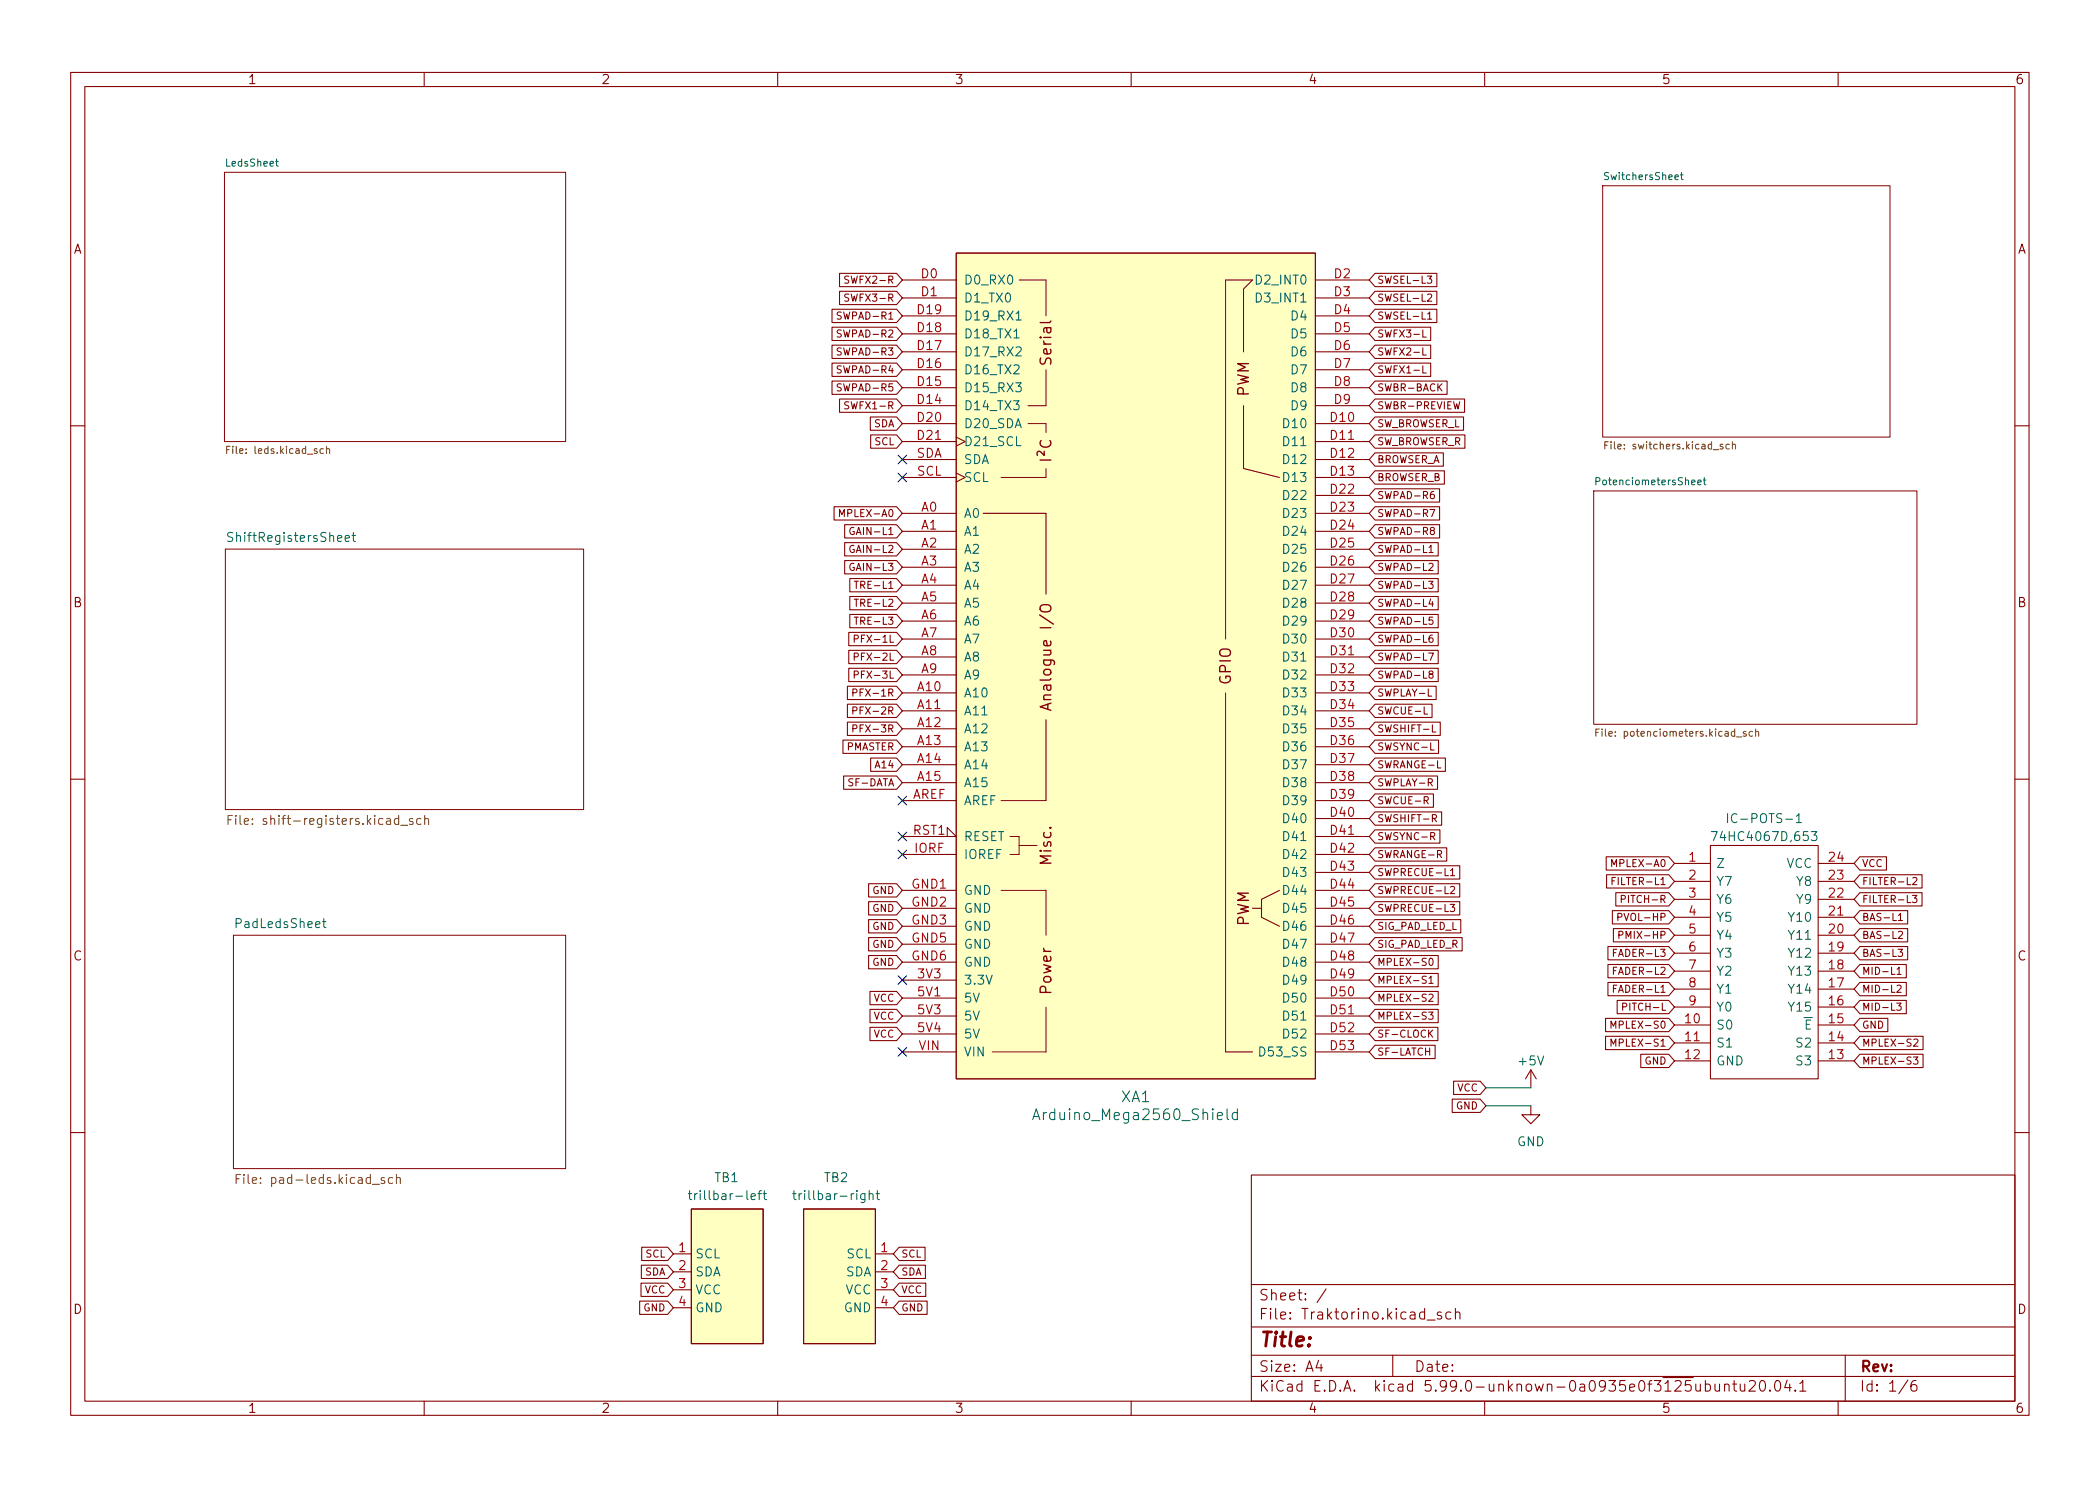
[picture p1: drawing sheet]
<svg xmlns="http://www.w3.org/2000/svg" width="297mm" height="210mm" viewBox="0 0 297 210" stroke-linecap="round" stroke-linejoin="round" font-family="sans-serif">
<g fill="none" stroke="#840000" stroke-width=".15">
<path d="M10 10.2h277v190.1h-277zM12 12.2h273v186.1h-273zM60 10.2v2M110 10.2v2M160 10.2v2M210 10.2v2M260 10.2v2M118.7 38.7h8.1l.8 .9-.8 1h-8.1zM120.1 39.1h-.4l-.2 .1v.2l.5 .2 .1 .3-.2 .2-.4-.1M127.6 39.6h7.7M173.4 39.6h3.8l-1.3 1.3v8.9M186.1 39.6h7.6"/>
<path d="M194.5 38.7h8.7v1.9h-8.7l-.8-1zM201.9 39.1h.6l-.3 .3 .3 .1v.5l-.2 .1-.4-.1M117.7 53.9h9.1l.8 1-.8 .9h-9.1zM117.7 51.4h9.1l.8 .9-.8 1h-9.1zM117.7 43.8h9.1l.8 .9-.8 .9h-9.1zM117.7 46.3h9.1l.8 .9-.8 1h-9.1zM117.7 48.8h9.1l.8 1-.8 .9h-9.1zM118.7 56.5h8.1l.8 .9-.8 .9h-8.1zM118.7 41.2h8.1l.8 1-.8 .9h-8.1zM119 54.4l-.4-.1-.1 .1v.3l.4 .2 .1 .2-.2 .2h-.4M119 51.8h-.4l-.1 .1v.2l.4 .2 .1 .3-.2 .2-.4-.1M119 44.2l-.4-.1-.1 .1v.3l.4 .2 .1 .3-.2 .2-.4-.1"/>
<path d="M119 46.7h-.4l-.1 .1v.3l.4 .2 .1 .2-.2 .2-.4-.1M119 49.3l-.4-.1-.1 .1v.3l.4 .2 .1 .2-.2 .2h-.4M120.1 56.9l-.4-.1-.2 .1v.3l.5 .2 .1 .3-.2 .2-.4-.1M120.1 41.7l-.4-.1-.2 .1v.3l.5 .2 .1 .2-.2 .2h-.4M123.1 59h3.7l.8 .9-.8 1h-3.7zM127.6 42.2h7.7M127.6 59.9h7.7M127.6 57.4h7.7M127.6 54.9h7.7M127.6 52.3h7.7M127.6 49.8h7.7M127.6 47.2h7.7"/>
<path d="M127.6 44.7h7.7M175.9 57.4v8.9l5.1 1.3M186.1 42.2h7.6M186.1 59.9h7.6M186.1 57.4h7.6M186.1 54.9h7.6M186.1 52.3h7.6M186.1 49.8h7.6M186.1 47.2h7.6M186.1 44.7h7.6M194.5 59h12.5v1.9h-12.5l-.8-1zM194.5 56.5h12.7v1.8h-12.7l-.8-.9z"/>
<path d="M194.5 53.9h10.2v1.9h-10.2l-.8-.9zM194.5 51.4h7.9v1.9h-7.9l-.8-1zM194.5 48.8h7.9v1.9h-7.9l-.8-.9zM194.5 46.3h7.9v1.9h-7.9l-.8-1zM194.5 43.8h8.7v1.8h-8.7l-.8-.9zM194.5 41.2h8.7v1.9h-8.7l-.8-.9zM201.3 51.8v1h.4M201.3 49.2v1h.4M201.3 46.7v1h.4M201.9 44.4l.3-.3v1.1M201.9 41.7l.4-.1 .2 .3-.6 .7h.6M201.9 45.2h.6"/>
<path d="M203.5 54.7l.5 .6M204 54.3l-.6 .6M205.6 56.8l.2 1.1 .2-.8 .2 .8 .3-1.1M10 60.2h2M118 71.7h8.8l.8 .9-.8 1h-8.8zM118.8 73.1v-1l.3 .7 .3-.7v1M119.5 79.3h7.3l.8 1-.8 .9h-7.3zM119.5 76.8h7.3l.8 .9-.8 1h-7.3zM119.5 74.2h7.3l.8 1-.8 .9h-7.3zM120.8 79.8a.47 .47 0 0 0-.6 .4 .47 .47 0 0 0 .6 .5v-.4h-.2M120.8 77.2a.47 .47 0 0 0-.6 .5 .47 .47 0 0 0 .6 .4v-.4h-.2M120.8 74.7a.47 .47 0 0 0-.6 .4 .47 .47 0 0 0 .6 .5v-.4h-.2"/>
<path d="M123.2 61.5h3.6l.8 1-.8 .9h-3.6zM127.6 72.6h7.7M127.6 75.2h7.7M127.6 77.7h7.7M127.6 62.5h7.7M127.6 65h7.7M127.6 67.6h7.7M135.3 61.8l1.2 .7-1.2 .6M135.3 66.9l1.2 .7-1.2 .6M139.1 72.6h8.9v11.5M186.1 72.6h7.6M186.1 75.2h7.6"/>
<path d="M186.1 77.7h7.6M186.1 62.5h7.6M186.1 65h7.6M186.1 67.6h7.6M186.1 70.1h7.6M194.5 79.3h8.9v1.9h-8.9l-.8-.9zM194.5 76.8h8.9v1.9h-8.9l-.8-1zM194.5 71.7h9.1v1.9h-9.1l-.8-1zM194.5 74.2h9.1v1.9h-9.1l-.8-.9zM194.5 69.2h9.1v1.8h-9.1l-.8-.9zM194.5 66.6h9.8v1.9h-9.8l-.8-.9zM194.5 64.1h9.7v1.9h-9.7l-.8-1z"/>
<path d="M194.5 61.5h12.7v1.9h-12.7l-.8-.9zM202.1 79.8l.4-.1 .2 .3-.6 .7h.6M202.1 77.5l.3-.3v1M202.1 78.2h.6M202.3 72.1h.6l-.4 1M202.5 75.1l-.2-.2 .1-.2 .1-.1 .3 .1 .1 .1-.1 .2-.4 .1-.1 .2 .1 .2 .1 .1h.3l.1-.2-.1-.2-.1-.1M202.8 69.5l-.3 .1a.68 .68 0 0 0 0 1l.3-.1 .1-.4-.2-.2h-.2l-.2 .2M285 60.2h2M119.9 97.1h6.9l.8 .9-.8 1h-6.9zM119.9 99.6h6.9l.8 1-.8 .9h-6.9zM120.1 89.5h6.7l.8 .9-.8 1h-6.7zM120.1 92h6.7l.8 1-.8 .9h-6.7z"/>
<path d="M120.1 94.6h6.7l.8 .9-.8 .9h-6.7zM120.2 81.9h6.6l.8 .9-.8 .9h-6.6zM120.2 84.4h6.6l.8 .9-.8 1h-6.6zM120.2 86.9h6.6l.8 1-.8 .9h-6.6zM120.6 98h.5l.1-.2v-.2l-.6-.1v1M120.8 90.4l.5-.1 .1-.1v-.2l-.6-.1v1M120.8 92.9h.5l.1-.2v-.2l-.6-.1v1M120.8 95.5l.5-.1 .1-.1v-.3l-.6-.1v1.1M120.8 82.2h.6M120.8 84.8h.6M120.8 87.3h.6M121.1 82.2v1.1"/>
<path d="M121.1 84.8v1M121.1 87.3v1M127.6 98h7.7M127.6 80.3h7.7M127.6 82.8h7.7M127.6 85.3h7.7M127.6 87.9h7.7M127.6 90.4h7.7M127.6 93h7.7M127.6 95.5h7.7M186.1 98h7.6M186.1 80.3h7.6"/>
<path d="M186.1 82.8h7.6M186.1 85.3h7.6M186.1 87.9h7.6M186.1 90.4h7.6M186.1 93h7.6M186.1 95.5h7.6M194.5 99.6h8.1v1.9h-8.1l-.8-.9zM194.5 97.1h8.6v1.9h-8.6l-.8-1zM194.5 94.6h8.9v1.8h-8.9l-.8-.9zM194.5 92h8.9v1.9h-8.9l-.8-.9zM194.5 89.5h8.9v1.9h-8.9l-.8-1zM194.5 86.9h8.9v1.9h-8.9l-.8-.9z"/>
<path d="M194.5 84.4h8.9v1.9h-8.9l-.8-1zM194.5 81.9h8.9v1.8h-8.9l-.8-.9zM202 97.5v1h.5M202.1 92.4h.7l-.5 1M202.1 82.2h.6l-.3 .4 .3 .1v.5l-.2 .1-.4-.1M202.3 95.4l-.2-.2 .1-.2 .1-.1 .3 .1 .1 .1v.2l-.5 .1-.1 .2 .1 .3 .1 .1 .3-.1 .1-.1v-.3l-.2-.1M202.4 84.7l-.3 .8h.7M202.6 89.9h-.3a.68 .68 0 0 0 0 1l.4-.1v-.4l-.2-.2h-.2l-.2 .2M202.6 85.1v.7M202.7 87.3h-.5l-.1 .5 .2-.1 .3 .1 .1 .1v.3l-.2 .1-.4-.1M10 110.2h2M119.2 104.7h7.6l.8 1-.8 .9h-7.6z"/>
<path d="M119.3 109.8h7.5l.8 .9-.8 1h-7.5zM119.9 102.2h6.9l.8 .9-.8 1h-6.9zM120.6 103.1l.5-.1 .1-.1v-.2l-.6-.1v1M120.6 100.6l.5-.1 .1-.1v-.3l-.6-.1v1M123.2 107.3h3.6l.8 .9-.8 .9h-3.6zM127.6 118.4h7.7l-1.3-1.3v1.3M127.6 100.6h7.7M127.6 103.1h7.7M127.6 105.7h7.7M127.6 108.2h7.7M127.6 110.7h7.7M127.6 113.3h7.7"/>
<path d="M148 101.8v11.5M186.1 100.6h7.6M186.1 103.1h7.6M186.1 105.7h7.6M186.1 108.2h7.6M186.1 110.7h7.6M186.1 113.3h7.6M186.1 115.8h7.6M186.1 118.4h7.6M194.5 104.7h9v1.9h-9l-.8-.9zM194.5 102.2h9.2v1.9h-9.2l-.8-1zM194.5 120h10.1v1.8h-10.1l-.8-.9z"/>
<path d="M194.5 112.3h8.3v1.9h-8.3l-.8-.9zM194.5 109.8h8.8v1.9h-8.8l-.8-1zM194.5 107.3h9.9v1.8h-9.9l-.8-.9zM194.5 117.4h9.2v1.9h-9.2l-.8-.9zM194.5 114.9h9.4v1.9h-9.4l-.8-1zM201.4 100v1h.5M201.4 113.3l.5-.1 .1-.1v-.3l-.6-.1v1M201.7 113.3l.3 .4M202 110.7h.5l.1-.2v-.2l-.6-.1v1M202.3 110.7l.3 .5M202.4 105.1v1h.4M202.4 118.3h.4l.1-.2v-.2l-.5-.1v1"/>
<path d="M202.6 102.6v1h.5M202.6 115.8l.5-.1 .1-.1-.1-.2-.5-.1v1M202.6 118.3l.3 .5M202.8 115.8l.4 .5M203.3 107.6v1.1h.5M241.9 119.6h15.3v33h-15.3zM285 110.2h2M122.9 135.2h3.9l.8 .9-.8 1h-3.9zM122.9 132.7h3.9l.8 .9-.8 .9h-3.9zM122.9 130.1h3.9l.8 1-.8 .9h-3.9zM122.9 127.6h3.9l.8 .9-.8 1h-3.9zM122.9 125h3.9l.8 1-.8 .9h-3.9z"/>
<path d="M127.6 128.5h7.7M127.6 138.7h7.7M127.6 120.9h7.7M127.6 126h7.7M127.6 131.1h7.7M127.6 133.6h7.7M127.6 136.1h7.7M177.2 128.5h1.2M181 126l-2.6 1.2v2.6l2.6 1.3M186.1 128.5h7.6M186.1 138.7h7.6M186.1 120.9h7.6"/>
<path d="M186.1 123.4h7.6M186.1 126h7.6M186.1 131.1h7.6M186.1 133.6h7.6M186.1 136.1h7.6M194.5 137.7h8.9v1.9h-8.9l-.8-.9zM194.5 135.2h8.9v1.9h-8.9l-.8-1zM194.5 132.7h12.3v1.8h-12.3l-.8-.9zM194.5 130.1h12.1v1.9h-12.1l-.8-.9zM194.5 127.6h12v1.9h-12l-.8-1zM194.5 125h12v1.9h-12l-.8-.9zM194.5 122.5h12v1.9h-12l-.8-1z"/>
<path d="M202.1 138.4l.3-.3v1M202.1 139.1h.6M202.2 135.7l.2-.1a.54 .54 0 0 1 .3 .5 .54 .54 0 0 1-.3 .5l-.2-.1-.1-.3zM205.1 128h.7l-.4 .3 .3 .1v.5l-.1 .1-.5-.1M205.2 125.5l.4-.1 .2 .3-.7 .7h.7M205.2 123.2l.3-.3v1M205.2 123.9h.6M227.2 121.2h8.8l.9 1-.9 .9h-8.8zM227.2 123.8h8.8l.9 .9-.9 .9h-8.8zM227.4 139h8.6l.9 .9-.9 1h-8.6zM227.4 136.5h8.6l.9 .9-.9 .9h-8.6zM227.4 133.9h8.6l.9 1-.9 .9h-8.6z"/>
<path d="M228 122.6v-1l.3 .7 .3-.7v1M228 124.6h.4M228.1 128.8h7.9l.9 1-.9 .9h-7.9zM228.2 131.4h7.8l.9 .9-.9 1h-7.8zM228.2 139.9h.4M228.2 137.3h.4M228.2 134.8h.4M228.5 124.2h-.5v1M228.6 126.3h7.4l.9 .9-.9 1h-7.4zM228.7 139.4h-.5v1M228.7 136.9h-.5v1M228.7 134.3h-.5v1"/>
<path d="M228.8 129.8l.5-.1 .1-.1v-.3l-.6-.1v1M229 132.3h.5l.1-.2-.1-.2-.5-.1v1M229.3 127.2h.5l.1-.2v-.2l-.6-.1v1M236.9 122.2h5M236.9 139.9h5M236.9 137.4h5M236.9 134.9h5M236.9 124.7h5M236.9 132.3h5M236.9 129.8h5M236.9 127.2h5M257.2 122.2h5.1"/>
<path d="M257.2 139.9h5.1M257.2 137.4h5.1M257.2 134.9h5.1M257.2 124.7h5.1M257.2 132.3h5.1M257.2 129.8h5.1M257.2 127.2h5.1M263.1 128.8h6.7v1.9h-6.7l-.8-.9zM263.1 121.2h3.7v1.9h-3.7l-.8-.9zM263.1 139h6.5v1.9h-6.5l-.8-1zM263.1 136.5h6.5v1.8h-6.5l-.8-.9zM263.1 133.9h6.7v1.9h-6.7l-.8-.9z"/>
<path d="M263.1 131.4h6.7v1.9h-6.7l-.8-1zM263.1 126.3h8.8v1.9h-8.8l-.8-1zM263.1 123.8h8.8v1.8h-8.8l-.8-.9zM268.3 139.5l.4-.1 .2 .3-.6 .7h.6M268.3 137.1l.3-.2v1M268.3 137.9h.6M268.5 134.3h.6l-.3 .4 .3 .1v.4l-.2 .1-.4-.1M268.5 129.5l.3-.3v1M268.5 131.9l.4-.1 .2 .3-.6 .7h.6M268.5 130.2h.6M270.5 126.7h.6l-.3 .4 .3 .1v.4l-.2 .1-.4-.1M270.6 124.2h.3l.2 .2-.6 .8h.6"/>
<path d="M123.1 145.4h3.7l.8 .9-.8 .9h-3.7zM123.1 142.8h3.7l.8 1-.8 .9h-3.7zM123.1 140.3h3.7l.8 .9-.8 1h-3.7zM127.6 148.8h7.7M127.6 141.2h7.7M127.6 143.8h7.7M127.6 146.3h7.7M173.4 148.8h3.8M186.1 148.8h7.6M186.1 141.2h7.6M186.1 143.8h7.6M186.1 146.3h7.6"/>
<path d="M194.5 147.9h8.5v1.9h-8.5l-.8-1zM194.5 145.4h8.9v1.8h-8.9l-.8-.9zM194.5 142.8h8.9v1.9h-8.9l-.8-.9zM194.5 140.3h8.9v1.9h-8.9l-.8-1zM201.6 148.8h.6M202.1 143.2h.6l-.3 .4 .3 .1v.4l-.2 .1-.4-.1M202.1 140.8l.4-.1 .2 .3-.6 .7h.6M202.2 148.3v1M202.2 146.2l.5 .6M202.7 145.7l-.6 .6M205.4 155.5h4l.8 1-.8 .9h-4zM205.6 153h3.8l.8 .9-.8 1h-3.8z"/>
<path d="M216.5 156.5v1.2h1.3l-1.3 1.3-1.2-1.3h1.2M216.5 151.4l-.7 1.2M216.5 151.4v2.5M216.5 151.4l.8 1.2M227.1 144.1h8.9l.9 .9-.9 1h-8.9zM227.1 146.6h8.9l.9 1-.9 .9h-8.9zM227.9 145.5v-1l.3 .7 .4-.7v1M227.9 148v-1l.3 .7 .4-.7v1M228.7 141.5h7.3l.9 1-.9 .9h-7.3zM229.5 142.5l.5-.1 .1-.1v-.3l-.6-.1v1M232.1 149.2h3.9l.9 .9-.9 .9h-3.9zM236.9 145h5"/>
<path d="M236.9 147.6h5M236.9 150.1h5M236.9 142.5h5M257.2 145h5.1M257.2 147.6h5.1M257.2 150.1h5.1M257.2 142.5h5.1M263.1 149.2h8.9v1.8h-8.9l-.8-.9zM263.1 146.6h8.9v1.9h-8.9l-.8-.9zM263.1 144.1h3.9v1.9h-3.9l-.8-1zM263.1 141.5h6.5v1.9h-6.5l-.8-.9zM268.3 141.9h.6l-.3 .4 .3 .1v.5h-.2h-.4"/>
<path d="M270.7 149.6h.6l-.4 .3 .3 .1v.5l-.1 .1-.4-.1M270.7 147.1l.4-.1 .2 .3-.6 .7h.6M10 160.2h2M90.7 179h3.7l.8 1-.8 .9h-3.7zM90.8 176.5h3.6l.8 .9-.8 1h-3.6zM95.2 177.4h2.6M95.2 180h2.6M97.8 171.1h10.1v19h-10.1zM113.7 171.1h10.1v19h-10.1zM123.8 177.4h2.6M123.8 180h2.6M127.2 176.5h3.6v1.9h-3.6l-.8-1z"/>
<path d="M127.2 179h3.7v1.9h-3.7l-.8-.9zM177 166.3h108v32h-108zM285 160.2h2M60 198.3v2M90.5 184.1h3.9l.8 .9-.8 1h-3.9zM90.7 181.6h3.7l.8 .9-.8 .9h-3.7zM95.2 182.5h2.6M95.2 185h2.6M110 198.3v2M123.8 182.5h2.6M123.8 185h2.6M127.2 184.1h3.9v1.9h-3.9l-.8-1z"/>
<path d="M127.2 181.6h3.7v1.8h-3.7l-.8-.9zM160 198.3v2M177 194.8h108M177 191.8h108M177 187.8h108M177 181.8h108M186.5 192.5l-.4 1h1M186.9 193v1M187.6 182.4l-1.3 1.9M197 191.8v3M201.9 186.8h1.1M203.9 185.7l-.4-.1-.2 .2 .1 .3 .5 .1v.1v.3h-.2h-.4"/>
<path d="M205.2 185.7l-.4-.1-.3 .3v.4l.1 .3h.2h.4M205.9 185.8a.37 .37 0 0 1 .6 0v.8M205.9 185.1v1.5M210 198.3v2M242.6 195.8v1a.41 .41 0 0 0 .6-.1M243.2 195.8v1M243.9 196a.37 .37 0 0 1 .7 0v.8M243.9 195.8v1M245.1 195.8h.5M245.3 195.3v1.3l.1 .2h.2M246.1 195.8l.1 1a.41 .41 0 0 0 .6-.1M246.8 195.8v1"/>
<path d="M247.4 195.5l.2-.2 .5 .1a.41 .41 0 0 1 .1 .6l-.8 .8h.9M249 195.5a.36 .36 0 0 1 .4-.2 .36 .36 0 0 1 .2 .3 .77 .77 0 0 1-.4 1.2 .91 .91 0 0 1-.2-1.3zM250.4 196.7v.1h-.1l.1-.1v.1M251.2 195.4a.36 .36 0 0 1 .6 .2 .77 .77 0 0 1-.4 1.2 1 1 0 0 1-.2-1.4zM252.8 195.3l-.4 1h1M253.1 195.8v1M253.9 196.7l.1 .1h-.1v-.1v.1M254.6 195.8l.4-.5v1.5M254.6 196.8h.8M260 198.3v2M261 191.8v6.5M269.9 195.3l-1.3 1.9"/>
<path d="M271 195.3a.6 .6 0 0 0-.7 .7v.5l.1 .3h.5l.2-.1 .1-.5-.2-.2-.4-.1-.3 .3"/>
</g>
<g fill="#fff" stroke="#fff" stroke-width=".14">
<path d="M31.9 77.7h50.6v36.8h-50.6z"/>
<path d="M33 132.3h47v33h-47z"/>
<path d="M31.7 24.4h48.3v38.1h-48.3z"/>
<path d="M226.7 26.3h40.6v35.5h-40.6z"/>
<path d="M225.4 69.5h45.7v33h-45.7z"/>
</g>
<g fill="none" stroke="#840000" stroke-width=".14">
<path d="M31.7 24.4h48.3v38.1h-48.3zM135.3 35.8h50.8v116.8h-50.8zM144.1 39.6h3.9zM148 39.6v5.1zM173.4 39.6v50.8zM226.7 26.3h40.6v35.5h-40.6zM145.4 59.9h2.6zM145.4 57.4h2.6zM148 59.9v1.3zM148 52.3v5.1zM31.9 77.7h50.6v36.8h-50.6zM141.6 67.6h6.4z"/>
<path d="M148 66.3v1.3zM225.4 69.5h45.7v33h-45.7zM173.4 98v50.8zM141.6 113.3h6.4zM142.9 118.4h1.2zM144.1 119.6h2.6zM144.1 118.4v2.5zM33 132.3h47v33h-47zM141.6 126h6.4zM142.9 120.9h1.2zM148 126v6.3zM140.3 148.8h7.7z"/>
<path d="M148 142.5v6.3z"/>
</g>
<g fill="none" stroke="#006464" stroke-width=".15">
<path d="M39 22.8h.4M39.1 22.5v.9l.3 .1M237.7 24.7h.4M237.8 24.4v.9l.3 .1M143.4 47.8h.7M143.7 45.3h.8M32.9 75.4l-.5-.1-.1 .2v.3l.5 .3 .1 .3-.2 .2-.5-.1M48.8 76.2l.6-.1v-.3h-.4l-.2 .1 .1 .6h.5M49.8 75.8h.5M50 75.3v1.1v.1l.3 .1M225.7 68.1h.5l.1-.2v-.2l-.6-.1v1M240.1 68.3l.5-.1v-.2l-.3-.1-.2 .2 .1 .4h.4"/>
<path d="M240.9 67.9h.4M241.1 67.6v.9l.2 .1M242.1 117.7h.8l-.5 1.2M244.4 115.1v1.3M254.1 115.5l.4-.4v1.3M254.1 116.4h.7M256.2 117.7h.8l-.4 .4 .3 .2v.5l-.1 .1h-.4l-.2-.1M45.6 130.4h.5M45.8 130v1.1l.1 .1h.2M146.1 158.4l.5-1.5 .5 1.5M146.2 158h.7M173.6 156.9v1.3l.2 .2"/>
<path d="M175 157.5l-.4-.1-.3 .3v.4l.1 .2 .2 .1 .4-.1M175 156.9v1.5M97.4 168.9h.4M97.5 168.5v1.1l.1 .1h.2M107.2 168.9h.5M107.7 168.5h-.2l-.1 .1v1.1M107.9 168.9h.5M108.1 168.5v1.1l.1 .1h.2M112.1 168.9h.5M112.3 168.5v1.1l.1 .1h.2M122.9 169l.2-.1h.3l.1 .8M122.9 168.5v1.2"/>
<path d="M123.9 168.9h.5M124.1 168.5v1.1l.1 .1h.2"/>
</g>
<g fill="none" stroke="#725600" stroke-width=".15">
<path d="M32.1 63.6h.3M32.5 63.1h-.4v1.1M45.7 63.5h-.2l-.2 .2 .1 .4h.3M46.2 63.6l.1-.1h.3v.7M46.2 63.1v1.1M227 63h.3M227.5 62.5h-.5v1M244.6 62.9h-.3l-.2 .1 .1 .5h.4M245 62.9h.2h.2l.1 .6M245 62.5v1M32.3 116h.4M32.9 115.4h-.6v1.3"/>
<path d="M33.3 115.4v.1M33.3 115.8v.9M56.7 116.8h1M58.4 115.9l-.3-.1-.2 .2 .1 .2 .4 .1v.3h-.5M59.5 115.9l-.3-.1-.3 .2v.4l.1 .2h.5M60.1 115.9l.2-.1 .3 .1v.8M60.1 115.4v1.3M225.7 103.6h.4M226.2 103.2h-.5v1M247 103.5h-.3l-.1 .1v.2l.4 .1v.2h-.4M247.9 103.5h-.3l-.2 .2 .1 .4h.4M248.3 103.6l.2-.1h.2l.1 .7"/>
<path d="M248.3 103.2v1M33.4 166.8h.4M34 166.2h-.6v1.3M54.4 166.7l-.3-.1-.2 .2 .1 .2 .4 .1v.3h-.5M55.5 166.7l-.3-.1-.3 .2v.4l.2 .2h.4M56.1 166.7l.2-.1 .3 .1v.8M56.1 166.2v1.3"/>
</g>
<g fill="#ffffc2" stroke="#ffffc2" stroke-width=".14">
<path d="M135.3 35.8h50.8v116.8h-50.8z"/>
<path d="M97.8 171.1h10.1v19h-10.1z"/>
<path d="M113.7 171.1h10.1v19h-10.1z"/>
</g>
<path d="M147.1 65.1h1.5M147.3 62.3a.61 .61 0 0 0 0 .8 .61 .61 0 0 0 .7 .2 .57 .57 0 0 0 .6-.3 .57 .57 0 0 0-.1-.7M147.7 63.9v.5l-.5-.5a.31 .31 0 0 0-.5 .2l.1 .3M147.2 85.8a.97 .97 0 0 1 1.4 .1 .51 .51 0 0 1-.5 .7h-.5a.51 .51 0 0 1-.4-.3 .51 .51 0 0 1 0-.5zM148.2 99.6v.8M148.6 99.5l-1.5 .5 1.5 .5" fill="none" stroke="#840000" stroke-width=".19"/>
<path d="M210.2 156.5h6.3M210.2 153.9h6.3" fill="none" stroke="#009600" stroke-width=".15"/>
<g fill="none" stroke="#000084" stroke-width=".15">
<path d="M127 64.4l1.2 1.2M127 66.9l1.2 1.3M128.2 64.4l-1.2 1.2M128.2 66.9l-1.2 1.3M127 117.7l1.2 1.3M127 112.7l1.2 1.2M128.2 117.7l-1.2 1.3M128.2 112.7l-1.2 1.2M127 138.1l1.2 1.2M127 120.3l1.2 1.2M128.2 138.1l-1.2 1.2M128.2 120.3l-1.2 1.2"/>
<path d="M127 148.2l1.2 1.2M128.2 148.2l-1.2 1.2"/>
</g>
<text font-size="2.8" fill="#840000" x="178" y="190.6">Title:</text>
<g font-size="2.1" fill="#840000">
<text x="148.7" y="51.4" transform="rotate(-90 148.7 51.4)">Serial</text>
<text x="176.7" y="56.2" transform="rotate(-90 176.7 56.2)">PWM</text>
<text x="148.7" y="99.5" transform="rotate(-90 148.7 99.5)">Analogue I/O</text>
<text x="174.1" y="96.9" transform="rotate(-90 174.1 96.9)">GPIO</text>
<text x="148.7" y="122.3" transform="rotate(-90 148.7 122.3)">Misc.</text>
<text x="176.7" y="131.1" transform="rotate(-90 176.7 131.1)">PWM</text>
<text x="148.7" y="140.6" transform="rotate(-90 148.7 140.6)">Power</text>
<text x="178" y="184">Sheet: /</text>
<text x="178" y="186.7">File: Traktorino.kicad_sch</text>
<text x="178" y="196.9">KiCad E.D.A. kicad 5.99.0-unknown-0a0935e0f3~125~ubuntu20.04.1</text>
<text x="178" y="194.1">Size: A4</text>
<text x="200" y="194.1">Date:</text>
<text x="263" y="194.1">Rev:</text>
<text x="263" y="196.9">Id: 1/6</text>
</g>
<g font-size="2.1" fill="#006464">
<text x="158.6" y="156">XA1</text>
<text x="147.1" y="158.5">Arduino_Mega2560_Shield</text>
</g>
<g font-size="1.8" fill="#840000">
<text x="35" y="11.9">1</text>
<text x="85" y="11.9">2</text>
<text x="135" y="11.9">3</text>
<text x="185" y="11.9">4</text>
<text x="235" y="11.9">5</text>
<text x="285" y="11.9">6</text>
<text x="10.3" y="35.9">A</text>
<text x="285.3" y="35.9">A</text>
<text x="10.3" y="85.9">B</text>
<text x="285.3" y="85.9">B</text>
<text x="10.3" y="135.9">C</text>
<text x="285.3" y="135.9">C</text>
<text x="10.3" y="185.9">D</text>
<text x="285.3" y="185.9">D</text>
<text x="35" y="199.9">1</text>
<text x="85" y="199.9">2</text>
<text x="135" y="199.9">3</text>
<text x="185" y="199.9">4</text>
<text x="235" y="199.9">5</text>
<text x="285" y="199.9">6</text>
</g>
<g font-size="1.8" fill="#a90000">
<text x="130.3" y="39.4">D0</text>
<text x="130.3" y="41.9">D1</text>
<text x="188.7" y="39.4">D2</text>
<text x="188.7" y="41.9">D3</text>
<text x="129.8" y="47">D18</text>
<text x="129.8" y="44.4">D19</text>
<text x="188.7" y="44.4">D4</text>
<text x="188.7" y="47">D5</text>
<text x="129.8" y="52.1">D16</text>
<text x="129.8" y="49.5">D17</text>
<text x="188.7" y="49.5">D6</text>
<text x="188.7" y="52.1">D7</text>
<text x="129.8" y="57.1">D14</text>
<text x="129.8" y="54.6">D15</text>
<text x="129.8" y="59.7">D20</text>
<text x="188.2" y="59.7">D10</text>
<text x="188.7" y="54.6">D8</text>
<text x="188.7" y="57.1">D9</text>
<text x="129.6" y="64.8">SDA</text>
<text x="129.8" y="62.2">D21</text>
<text x="188.2" y="62.2">D11</text>
<text x="188.2" y="64.8">D12</text>
<text x="129.7" y="67.3">SCL</text>
<text x="188.2" y="67.3">D13</text>
<text x="188.2" y="69.8">D22</text>
<text x="130.3" y="72.4">A0</text>
<text x="130.3" y="74.9">A1</text>
<text x="130.3" y="77.5">A2</text>
<text x="188.2" y="72.4">D23</text>
<text x="188.2" y="74.9">D24</text>
<text x="188.2" y="77.5">D25</text>
<text x="130.3" y="80">A3</text>
<text x="130.3" y="82.5">A4</text>
<text x="188.2" y="80">D26</text>
<text x="188.2" y="82.5">D27</text>
<text x="130.3" y="85.1">A5</text>
<text x="130.3" y="87.6">A6</text>
<text x="188.2" y="85.1">D28</text>
<text x="188.2" y="87.6">D29</text>
<text x="130.3" y="90.2">A7</text>
<text x="130.3" y="92.7">A8</text>
<text x="130.3" y="95.2">A9</text>
<text x="188.2" y="90.2">D30</text>
<text x="188.2" y="92.7">D31</text>
<text x="188.2" y="95.2">D32</text>
<text x="129.8" y="97.8">A10</text>
<text x="129.8" y="100.3">A11</text>
<text x="188.2" y="97.8">D33</text>
<text x="188.2" y="100.3">D34</text>
<text x="129.8" y="102.9">A12</text>
<text x="129.8" y="105.4">A13</text>
<text x="129.8" y="107.9">A14</text>
<text x="188.2" y="102.9">D35</text>
<text x="188.2" y="105.4">D36</text>
<text x="188.2" y="107.9">D37</text>
<text x="129" y="113">AREF</text>
<text x="129.8" y="110.5">A15</text>
<text x="188.2" y="110.5">D38</text>
<text x="188.2" y="113">D39</text>
<text x="129.2" y="118.1">RST1</text>
<text x="188.2" y="115.6">D40</text>
<text x="188.2" y="118.1">D41</text>
<text x="129" y="125.7">GND1</text>
<text x="129.3" y="120.6">IORF</text>
<text x="188.2" y="120.6">D42</text>
<text x="188.2" y="123.2">D43</text>
<text x="188.2" y="125.7">D44</text>
<text x="238.9" y="121.9">1</text>
<text x="238.9" y="124.5">2</text>
<text x="258.7" y="124.5">23</text>
<text x="258.7" y="121.9">24</text>
<text x="129" y="128.3">GND2</text>
<text x="129" y="130.8">GND3</text>
<text x="188.2" y="128.3">D45</text>
<text x="188.2" y="130.8">D46</text>
<text x="238.9" y="127">3</text>
<text x="238.9" y="129.5">4</text>
<text x="258.7" y="129.5">21</text>
<text x="258.7" y="127">22</text>
<text x="129" y="133.3">GND5</text>
<text x="129" y="135.9">GND6</text>
<text x="188.2" y="133.3">D47</text>
<text x="188.2" y="135.9">D48</text>
<text x="238.9" y="132.1">5</text>
<text x="238.9" y="134.6">6</text>
<text x="238.9" y="137.2">7</text>
<text x="258.7" y="137.2">18</text>
<text x="258.7" y="134.6">19</text>
<text x="258.7" y="132.1">20</text>
<text x="129.9" y="138.4">3V3</text>
<text x="129.9" y="141">5V1</text>
<text x="129.9" y="143.5">5V3</text>
<text x="188.2" y="138.4">D49</text>
<text x="188.2" y="141">D50</text>
<text x="188.2" y="143.5">D51</text>
<text x="238.9" y="139.7">8</text>
<text x="238.9" y="142.2">9</text>
<text x="258.7" y="142.2">16</text>
<text x="258.7" y="139.7">17</text>
<text x="129.9" y="146">5V4</text>
<text x="130" y="148.6">VIN</text>
<text x="188.2" y="146">D52</text>
<text x="188.2" y="148.6">D53</text>
<text x="238.4" y="144.8">10</text>
<text x="238.4" y="147.3">11</text>
<text x="238.4" y="149.9">12</text>
<text x="258.7" y="149.9">13</text>
<text x="258.7" y="147.3">14</text>
<text x="258.7" y="144.8">15</text>
<text x="96" y="177.2">1</text>
<text x="96" y="179.7">2</text>
<text x="124.6" y="177.2">1</text>
<text x="124.6" y="179.7">2</text>
<text x="96" y="182.2">3</text>
<text x="96" y="184.8">4</text>
<text x="124.6" y="182.2">3</text>
<text x="124.6" y="184.8">4</text>
</g>
<g font-size="1.8" fill="#006464">
<text x="136.3" y="40.3">D0_RX0</text>
<text x="178" y="40.3">D2_INT0</text>
<text x="136.3" y="42.8">D1_TX0</text>
<text x="136.3" y="47.9">D18_TX1</text>
<text x="136.3" y="45.3">D19_RX1</text>
<text x="178" y="42.8">D3_INT1</text>
<text x="182.8" y="45.3">D4</text>
<text x="182.8" y="47.9">D5</text>
<text x="136.3" y="53">D16_TX2</text>
<text x="136.3" y="50.4">D17_RX2</text>
<text x="182.8" y="50.4">D6</text>
<text x="182.8" y="53">D7</text>
<text x="136.3" y="58">D14_TX3</text>
<text x="136.3" y="55.5">D15_RX3</text>
<text x="182.8" y="55.5">D8</text>
<text x="182.8" y="58">D9</text>
<text x="136.3" y="60.6">D20_SDA</text>
<text x="136.3" y="63.1">D21_SCL</text>
<text x="136.3" y="65.7">SDA</text>
<text x="181.8" y="60.6">D10</text>
<text x="181.8" y="63.1">D11</text>
<text x="181.8" y="65.7">D12</text>
<text x="136.3" y="68.2">SCL</text>
<text x="181.8" y="68.2">D13</text>
<text x="181.8" y="70.7">D22</text>
<text x="32.8" y="76.7">ShiftRegistersSheet</text>
<text x="136.3" y="73.3">A0</text>
<text x="136.3" y="75.8">A1</text>
<text x="181.8" y="73.3">D23</text>
<text x="181.8" y="75.8">D24</text>
<text x="136.3" y="78.4">A2</text>
<text x="136.3" y="80.9">A3</text>
<text x="136.3" y="83.4">A4</text>
<text x="181.8" y="78.4">D25</text>
<text x="181.8" y="80.9">D26</text>
<text x="181.8" y="83.4">D27</text>
<text x="136.3" y="86">A5</text>
<text x="136.3" y="88.5">A6</text>
<text x="181.8" y="86">D28</text>
<text x="181.8" y="88.5">D29</text>
<text x="136.3" y="91.1">A7</text>
<text x="136.3" y="93.6">A8</text>
<text x="181.8" y="91.1">D30</text>
<text x="181.8" y="93.6">D31</text>
<text x="136.3" y="98.7">A10</text>
<text x="136.3" y="101.2">A11</text>
<text x="136.3" y="96.1">A9</text>
<text x="181.8" y="96.1">D32</text>
<text x="181.8" y="98.7">D33</text>
<text x="181.8" y="101.2">D34</text>
<text x="136.3" y="103.8">A12</text>
<text x="136.3" y="106.3">A13</text>
<text x="181.8" y="103.8">D35</text>
<text x="181.8" y="106.3">D36</text>
<text x="136.3" y="108.8">A14</text>
<text x="136.3" y="111.4">A15</text>
<text x="136.3" y="113.9">AREF</text>
<text x="181.8" y="108.8">D37</text>
<text x="181.8" y="111.4">D38</text>
<text x="181.8" y="113.9">D39</text>
<text x="136.3" y="119">RESET</text>
<text x="181.8" y="116.5">D40</text>
<text x="181.8" y="119">D41</text>
<text x="243" y="119">74HC4067D,653</text>
<text x="245.2" y="116.5">IC-POTS-1</text>
<text x="136.3" y="121.5">IOREF</text>
<text x="181.8" y="121.5">D42</text>
<text x="181.8" y="124.1">D43</text>
<text x="242.7" y="122.8">Z</text>
<text x="242.7" y="125.3">Y7</text>
<text x="252.7" y="122.8">VCC</text>
<text x="254.2" y="125.3">Y8</text>
<text x="33.6" y="131.3">PadLedsSheet</text>
<text x="136.3" y="126.6">GND</text>
<text x="136.3" y="129.2">GND</text>
<text x="136.3" y="131.7">GND</text>
<text x="181.8" y="126.6">D44</text>
<text x="181.8" y="129.2">D45</text>
<text x="181.8" y="131.7">D46</text>
<text x="242.7" y="127.9">Y6</text>
<text x="242.7" y="130.4">Y5</text>
<text x="253.3" y="130.4">Y10</text>
<text x="254.2" y="127.9">Y9</text>
<text x="136.3" y="134.2">GND</text>
<text x="136.3" y="136.8">GND</text>
<text x="181.8" y="134.2">D47</text>
<text x="181.8" y="136.8">D48</text>
<text x="242.7" y="133">Y4</text>
<text x="242.7" y="135.5">Y3</text>
<text x="253.3" y="135.5">Y12</text>
<text x="253.3" y="133">Y11</text>
<text x="136.3" y="139.3">3.3V</text>
<text x="136.3" y="141.9">5V</text>
<text x="181.8" y="139.3">D49</text>
<text x="181.8" y="141.9">D50</text>
<text x="242.7" y="138">Y2</text>
<text x="242.7" y="140.6">Y1</text>
<text x="242.7" y="143.1">Y0</text>
<text x="253.3" y="143.1">Y15</text>
<text x="253.3" y="140.6">Y14</text>
<text x="253.3" y="138">Y13</text>
<text x="136.3" y="144.4">5V</text>
<text x="136.3" y="146.9">5V</text>
<text x="136.3" y="149.5">VIN</text>
<text x="178.5" y="149.5">D53_SS</text>
<text x="181.8" y="144.4">D51</text>
<text x="181.8" y="146.9">D52</text>
<text x="242.7" y="145.7">S0</text>
<text x="242.7" y="148.2">S1</text>
<text x="254.2" y="148.2">S2</text>
<text x="255.2" y="145.7">~E</text>
<text x="214.9" y="150.7">+5V</text>
<text x="242.7" y="150.7">GND</text>
<text x="254.2" y="150.7">S3</text>
<text x="101.1" y="167.3">TB1</text>
<text x="116.6" y="167.3">TB2</text>
<text x="214.6" y="162.2">GND</text>
<text x="98.5" y="169.8">trillbar-left</text>
<text x="113.3" y="169.8">trillbar-right</text>
<text x="98.3" y="178">SCL</text>
<text x="119.8" y="178">SCL</text>
<text x="98.3" y="180.6">SDA</text>
<text x="98.3" y="183.1">VCC</text>
<text x="98.3" y="185.7">GND</text>
<text x="119.4" y="185.7">GND</text>
<text x="119.6" y="180.6">SDA</text>
<text x="119.6" y="183.1">VCC</text>
</g>
<g font-size="1.8" fill="#725600">
<text x="34" y="116.7">File: shift-registers.kicad_sch</text>
<text x="34.8" y="167.5">File: pad-leds.kicad_sch</text>
</g>
<g font-size="1.4" fill="#006464">
<text x="32.1" y="23.6">LedsSheet</text>
<text x="227.2" y="25.5">SwitchersSheet</text>
<text x="226.2" y="68.6">PotenciometersSheet</text>
</g>
<g font-size="1.4" fill="#840000">
<text x="120.2" y="40.1">SWFX2-R</text>
<text x="194.7" y="40.1">SWSEL-L3</text>
<text x="119" y="45.2">SWPAD-R1</text>
<text x="119" y="47.7">SWPAD-R2</text>
<text x="120.2" y="42.7">SWFX3-R</text>
<text x="194.7" y="47.7">SWFX3-L</text>
<text x="194.7" y="45.2">SWSEL-L1</text>
<text x="194.7" y="42.7">SWSEL-L2</text>
<text x="119" y="52.8">SWPAD-R4</text>
<text x="119" y="50.3">SWPAD-R3</text>
<text x="194.7" y="52.8">SWFX1-L</text>
<text x="194.7" y="50.3">SWFX2-L</text>
<text x="119" y="55.4">SWPAD-R5</text>
<text x="120.2" y="57.9">SWFX1-R</text>
<text x="194.7" y="57.9">SWBR-PREVIEW</text>
<text x="194.7" y="55.4">SWBR-BACK</text>
<text x="123.6" y="60.4">SDA</text>
<text x="123.7" y="63">SCL</text>
<text x="194.7" y="65.5">BROWSER_A</text>
<text x="194.7" y="63">SW_BROWSER_R</text>
<text x="194.7" y="60.4">SW_BROWSER_L</text>
<text x="194.7" y="70.6">SWPAD-R6</text>
<text x="194.7" y="68.1">BROWSER_B</text>
<text x="119.4" y="73.1">MPLEX-A0</text>
<text x="120.9" y="75.7">GAIN-L1</text>
<text x="194.7" y="73.1">SWPAD-R7</text>
<text x="194.7" y="75.7">SWPAD-R8</text>
<text x="120.9" y="80.8">GAIN-L3</text>
<text x="120.9" y="78.2">GAIN-L2</text>
<text x="121.6" y="83.3">TRE-L1</text>
<text x="194.7" y="83.3">SWPAD-L3</text>
<text x="194.7" y="80.8">SWPAD-L2</text>
<text x="194.7" y="78.2">SWPAD-L1</text>
<text x="121.6" y="85.8">TRE-L2</text>
<text x="121.6" y="88.4">TRE-L3</text>
<text x="194.7" y="88.4">SWPAD-L5</text>
<text x="194.7" y="85.8">SWPAD-L4</text>
<text x="121.7" y="90.9">PFX-1L</text>
<text x="121.7" y="93.5">PFX-2L</text>
<text x="194.7" y="93.5">SWPAD-L7</text>
<text x="194.7" y="90.9">SWPAD-L6</text>
<text x="121.5" y="98.5">PFX-1R</text>
<text x="121.5" y="101.1">PFX-2R</text>
<text x="121.7" y="96">PFX-3L</text>
<text x="194.7" y="101.1">SWCUE-L</text>
<text x="194.7" y="98.5">SWPLAY-L</text>
<text x="194.7" y="96">SWPAD-L8</text>
<text x="119.7" y="106.2">PMASTER</text>
<text x="121.5" y="103.6">PFX-3R</text>
<text x="194.7" y="106.2">SWSYNC-L</text>
<text x="194.7" y="103.6">SWSHIFT-L</text>
<text x="120.4" y="111.2">SF-DATA</text>
<text x="124" y="108.7">A14</text>
<text x="194.7" y="113.8">SWCUE-R</text>
<text x="194.7" y="111.2">SWPLAY-R</text>
<text x="194.7" y="108.7">SWRANGE-L</text>
<text x="194.7" y="118.9">SWSYNC-R</text>
<text x="194.7" y="116.3">SWSHIFT-R</text>
<text x="194.7" y="123.9">SWPRECUE-L1</text>
<text x="194.7" y="121.4">SWRANGE-R</text>
<text x="228.6" y="122.7">MPLEX-A0</text>
<text x="228.7" y="125.2">FILTER-L1</text>
<text x="263.3" y="122.7">VCC</text>
<text x="263.3" y="125.2">FILTER-L2</text>
<text x="123.4" y="131.6">GND</text>
<text x="123.4" y="129">GND</text>
<text x="123.4" y="126.5">GND</text>
<text x="194.7" y="131.6">SIG_PAD_LED_L</text>
<text x="194.7" y="129">SWPRECUE-L3</text>
<text x="194.7" y="126.5">SWPRECUE-L2</text>
<text x="229.5" y="130.3">PVOL-HP</text>
<text x="230.1" y="127.8">PITCH-R</text>
<text x="263.3" y="130.3">BAS-L1</text>
<text x="263.3" y="127.8">FILTER-L3</text>
<text x="123.4" y="136.6">GND</text>
<text x="123.4" y="134.1">GND</text>
<text x="194.7" y="136.6">MPLEX-S0</text>
<text x="194.7" y="134.1">SIG_PAD_LED_R</text>
<text x="228.8" y="137.9">FADER-L2</text>
<text x="228.8" y="135.4">FADER-L3</text>
<text x="229.9" y="132.8">PMIX-HP</text>
<text x="263.3" y="137.9">MID-L1</text>
<text x="263.3" y="135.4">BAS-L3</text>
<text x="263.3" y="132.8">BAS-L2</text>
<text x="123.6" y="141.7">VCC</text>
<text x="194.7" y="141.7">MPLEX-S2</text>
<text x="194.7" y="139.2">MPLEX-S1</text>
<text x="228.8" y="140.5">FADER-L1</text>
<text x="230.2" y="143">PITCH-L</text>
<text x="263.3" y="143">MID-L3</text>
<text x="263.3" y="140.5">MID-L2</text>
<text x="123.6" y="146.8">VCC</text>
<text x="123.6" y="144.3">VCC</text>
<text x="194.7" y="149.3">SF-LATCH</text>
<text x="194.7" y="146.8">SF-CLOCK</text>
<text x="194.7" y="144.3">MPLEX-S3</text>
<text x="228.7" y="145.5">MPLEX-S0</text>
<text x="228.7" y="148.1">MPLEX-S1</text>
<text x="263.3" y="148.1">MPLEX-S2</text>
<text x="263.3" y="145.5">GND</text>
<text x="206.1" y="154.4">VCC</text>
<text x="232.6" y="150.6">GND</text>
<text x="263.3" y="150.6">MPLEX-S3</text>
<text x="206" y="157">GND</text>
<text x="91.4" y="177.9">SCL</text>
<text x="127.4" y="177.9">SCL</text>
<text x="91" y="185.5">GND</text>
<text x="91.2" y="183">VCC</text>
<text x="91.2" y="180.5">SDA</text>
<text x="127.4" y="185.5">GND</text>
<text x="127.4" y="183">VCC</text>
<text x="127.4" y="180.5">SDA</text>
</g>
<g font-size="1.4" fill="#725600">
<text x="32.7" y="64.2">File: leds.kicad_sch</text>
<text x="227.7" y="63.6">File: switchers.kicad_sch</text>
<text x="226.7" y="104.2">File: potenciometers.kicad_sch</text>
</g>
</svg>
